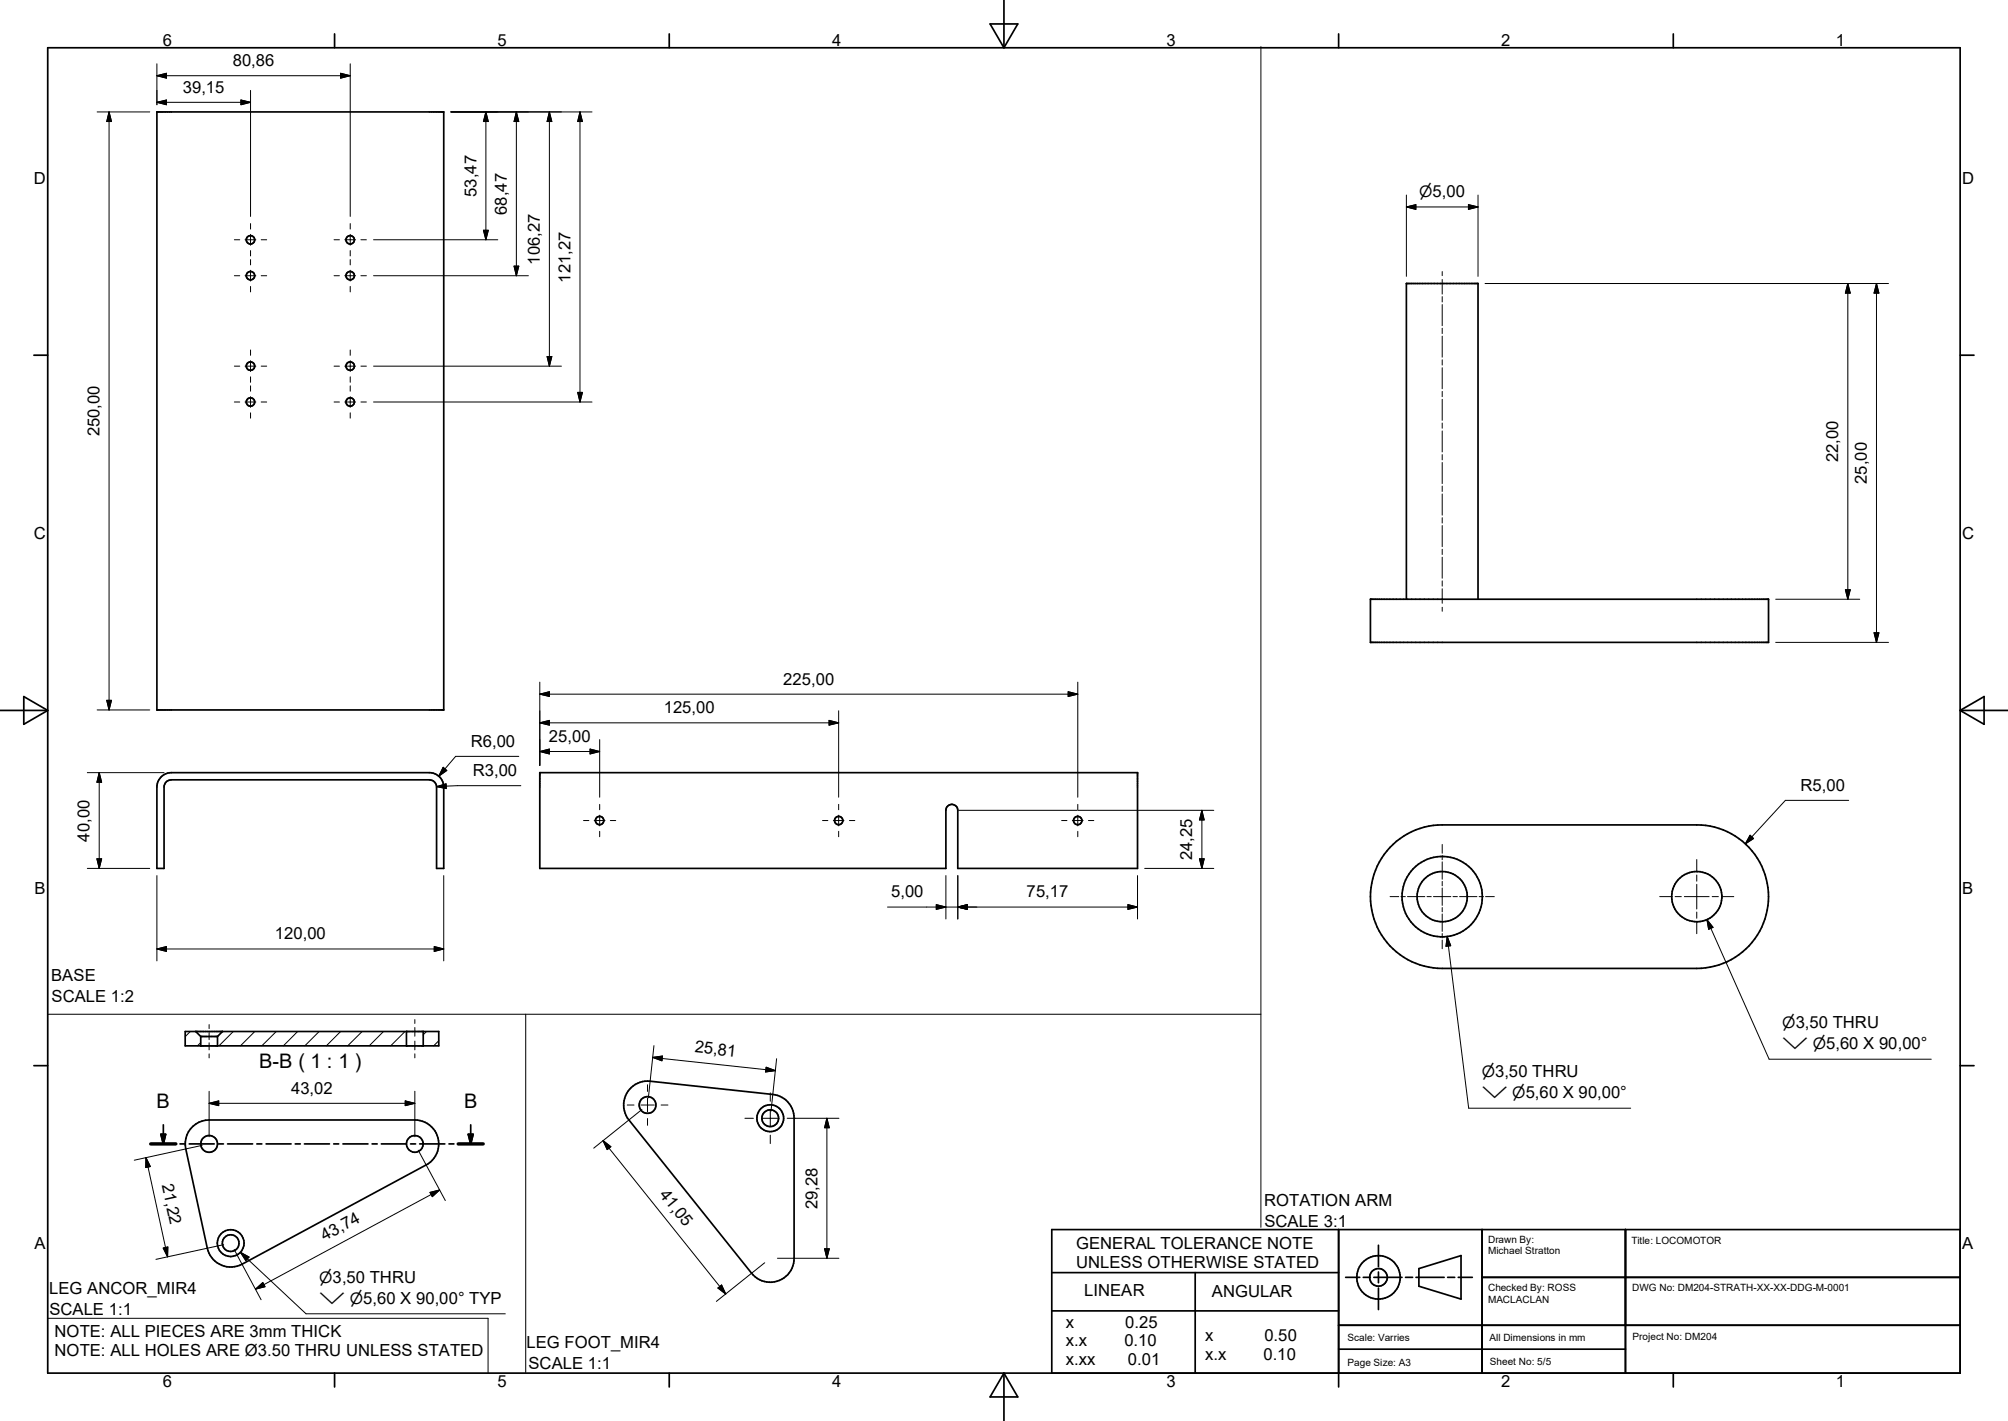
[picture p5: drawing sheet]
<svg xmlns="http://www.w3.org/2000/svg" width="420mm" height="297mm" viewBox="0 0 420 297" stroke-linecap="round" stroke-linejoin="round" font-family="sans-serif">
<g fill="none" stroke="#000" stroke-width=".21">
<path d="M32.8 15.8l2-.5v1zM32.8 13.3v8.6M32.8 15.8h40.5M52.4 18.9v26.3M71.2 15.3l2.1 .5-2.1 .5zM73.3 13.3v31.9M263.7 9.8v246.7M20.3 23.4h11M22.8 23.4v125M22.8 23.4l.5 2h-1zM32.8 21.4l2-.5v1zM32.8 21.4h19.6"/>
<path d="M50.4 20.9l2 .5-2 .5zM94.3 23.4h29.5M101.6 23.4l.5 2h-1zM101.6 23.4v26.7M108 23.4l.5 2h-1zM108 23.4v34.2M114.9 23.4l.5 2h-1zM114.9 23.4v53.1M121.3 23.4l.5 2h-1zM121.3 23.4v60.6M49 50.1h1.1M49 57.6h1.1"/>
<path d="M51.3 50.1h2.2M51.3 57.6h2.2M52.4 46.7v1.2M52.4 49v2.3M52.4 52.4v1.1M52.4 54.3v1.1M52.4 56.5v2.3M52.4 59.9v1.1M54.6 50.1h1.2M54.6 57.6h1.2M69.9 50.1h1.1M69.9 57.6h1.1"/>
<path d="M72.1 50.1h2.3M72.1 57.6h2.3M73.3 46.7v1.2M73.3 49v2.3M73.3 52.4v1.1M73.3 54.3v1.1M73.3 56.5v2.3M73.3 59.9v1.1M75.5 50.1h1.1M75.5 57.6h1.1M78.1 50.1h26M78.1 57.6h32.4"/>
<path d="M101.1 48.1h1l-.5 2zM107.5 55.6h1l-.5 2zM294.2 43.3h14.9M294.2 43.3l1.9-.5v1zM294.2 40.8v17M301.6 56.8v.8M301.6 58.4v3.1M307.1 42.8l2 .5-2 .5zM309.1 40.8v17M310.6 59.3h84.4M386.5 59.3v66M386.5 59.3l.5 2h-1z"/>
<path d="M392.5 59.3l.5 2h-1zM392.5 59.3v75M49 76.5h1.1M51.3 76.5h2.2M52.4 73.2v1.1M52.4 75.4v2.2M52.4 78.8v1.1M54.6 76.5h1.2M69.9 76.5h1.1M72.1 76.5h2.3M73.3 73.2v1.1M73.3 75.4v2.2"/>
<path d="M73.3 78.8v1.1M75.5 76.5h1.1M78.1 76.5h39.3M114.4 74.5h1l-.5 2zM301.6 62v1.1M301.6 63.7v4.4M301.6 68.6v1.1M301.6 70.3v4.4M301.6 75.2v1.1M301.6 76.9v4.4M49 84h1.1M51.3 84h2.2"/>
<path d="M52.4 80.6v1.2M52.4 82.9v2.2M52.4 86.3v1.1M54.6 84h1.2M69.9 84h1.1M72.1 84h2.3M73.3 80.6v1.2M73.3 82.9v2.2M73.3 86.3v1.1M75.5 84h1.1M78.1 84h45.7M120.8 82h1l-.5 2z"/>
<path d="M301.6 81.8v1.1M301.6 83.5v4.4M301.6 88.4v1.1M301.6 90.1v4.4M301.6 95v1.1M301.6 96.7v4.4M301.6 101.6v1.1M301.6 103.3v4.4M301.6 108.2v1.1M301.6 109.9v4.4M301.6 114.8v1.1M301.6 116.5v4.4"/>
<path d="M301.6 121.4v1.1M301.6 123.1v3M301.6 126.9v.9M371.4 125.3h17.6M371.4 134.3h23.6M386 123.3h1l-.5 2zM392 132.3h1l-.5 2zM20.3 148.4h11M22.3 146.4h1l-.5 2zM108.5 158.1h-13.2l-3.5 4.1M112.9 145.1l2-.5v1zM112.9 151.1l2-.5v1z"/>
<path d="M112.9 157.1l2-.5v1zM112.9 157.1h12.5M112.9 142.6v17.4M112.9 151.1h62.5M112.9 145.1h112.5M123.4 156.6l2 .5-2 .5zM125.4 154.6v12M173.4 150.6l2 .5-2 .5zM175.4 148.6v18M223.4 144.6l2 .5-2 .5zM225.4 142.6v24M18.3 161.5h16"/>
<path d="M20.3 179.5h1l-.5 2zM20.8 161.5v20M20.8 161.5l.5 2h-1zM91.3 164.4l2-.6v1zM92.7 160.4l.7 .6-1.6 1.2zM108.9 164.2h-13.2l-4.4 .2M122 171.5h1.2M124.3 171.5h2.2M125.4 168.1v1.1M125.4 170.4v2.2M125.4 173.8v1.1M127.7 171.5h1.1"/>
<path d="M172 171.5h1.2M174.3 171.5h2.2M175.4 168.1v1.1M175.4 170.4v2.2M175.4 173.8v1.1M177.7 171.5h1.1M200.6 169.4h24.7M222 171.5h1.2M224.3 171.5h2.2M225.4 168.1v1.1M225.4 170.4v2.2M225.4 173.8v1.1"/>
<path d="M225.5 169.4h28.4M227.7 171.5h1.1M250.9 179.5h1l-.5 2zM251.4 169.4v12.1M251.4 169.4l.5 2h-1zM301.6 176.5v1.8M301.6 178.8v.9M354.9 179.7v2.6M366 174.6l.8 .7-1.8 1.1zM386.7 167.3h-13.3l-8.4 9.1M18.3 181.5h13M32.8 198.4h60"/>
<path d="M32.8 198.4l2-.6v1.1zM32.8 183v17.8M90.8 197.8l2 .6-2 .5zM92.8 183v17.8M185.6 189.6h52.3M195.8 189.1l2 .5-2 .5zM197.8 183v9.1M200.3 189.6l2-.5v1zM200.3 183v9.1M235.9 189.1l2 .5-2 .5zM237.9 183v9.1M239.4 181.5h14.5"/>
<path d="M290.8 187.4h1.8M293 187.4h.9M294.4 187.4h3.6M298.5 187.4h.9M299.8 187.4h3.7M301.6 180.1v3.7M301.6 184.2v.9M301.6 185.6v3.6M301.6 189.7v.9M301.6 191v3.7M301.6 195.1v.9M301.6 196.5v1.8"/>
<path d="M302.7 195.7l4.5 35.9h33.9M302.7 195.7l.7 2-1 .1zM303.9 187.4h.9M305.3 187.4h3.6M309.4 187.4h.9M310.7 187.4h1.8M347.1 187.4h2.6M350.4 187.4h1.3M352.3 187.4h5.2M354.9 182.9v1.3M354.9 184.8v5.2M354.9 190.6v1.3"/>
<path d="M354.9 192.6v2.6M357 192.2l13 29.2h33.9M357 192.2l1.3 1.6-.9 .4zM358.1 187.4h1.3M360.1 187.4h2.5M10.1 212h253.6M39.8 215.6l-1.1 1.1M42 217.9l-.7 .7M43.7 214.2v.8M43.7 215.8v1.5M43.7 218v1.4M48.8 215.6l-3 3"/>
<path d="M53.3 215.6l-3 3M57.8 215.6l-3 3M62.3 215.6l-3 3M66.8 215.6l-3 3M71.2 215.6l-3 3M75.7 215.6l-3 3M80.2 215.6l-3 3M84.7 215.6l-3 3M86.8 213.1v.8M86.8 214.8v1.8M86.8 217.6v1.8M89.2 215.6l-.7 .7"/>
<path d="M91.8 217.5l-1.1 1.1M110 212v74.9M136.8 218.5l-1.2 11M42.3 239.4l-14.2 3.1M43.7 220.3v.8M43.7 228.1v9.5M43.7 230.6h43.1M43.7 230.6l2-.5v1zM84.8 230.1l2 .5-2 .5zM86.8 220.3v.8M86.8 228.1v9.5M126.1 238.4l25.7 32.1"/>
<path d="M126.1 238.4l1.7 1.3-.8 .6zM131.2 231h1.4M134 231h2.9M134.3 231.9l-10.1 8.1M135.4 226.7v1.4M135.4 229.5v2.9M135.4 233.8v1.4M136.5 221l25.7 2.8M136.5 221l2.1-.3-.1 1zM138.3 231h1.4M155.8 233.7h1.8M159.3 233.7h3.6"/>
<path d="M160.2 223.1l2 .7-2.1 .3zM161.1 228.4v1.8M161.1 232v3.5M161.1 237.3v1.7M162.4 221.3l-1.1 10.9M164.6 233.7h10.9M172.9 233.7v29.3M172.9 233.7l.6 2h-1zM30.5 242l4.6 20.7M30.5 242l.9 1.8-.9 .2zM87.5 240.4l5.6 10.5M89.9 249.2l2-.5-1.5 1.4z"/>
<path d="M91.9 248.7l-38.5 20.8M10.1 275.5h92v11.4M34.1 260.9l1-.3v2.1zM46.8 260.2l-14.2 3M49 261.1l.7 1.4M49.7 262.6l4.9 9.1M50.3 261.8l13.7 12.8h41.7M50.3 261.8l1.8 .9-.7 .8zM53.4 269.5l1.6-1.4 .4 .8zM150.2 269.2l.7-.6 .9 1.9zM159.9 263.9l-10.1 8.1M162.6 263h12.9"/>
<path d="M172.5 261h1l-.6 2z"/>
</g>
<g fill="none" stroke="#000" stroke-width=".36">
<path d="M10 10h400v277h-400zM70 7.1v2.9M140 7.1v2.9M207.1 5h5.8l-2.9 5zM210 0v10M280 7.1v2.9M350 7.1v2.9M32.8 23.4h60v125h-60zM7.1 74.2h2.9M410 74.2h2.9M286.6 125.3h83.3v9h-83.3zM294.2 125.3v-66h14.9v66"/>
<path d="M0 148.5h10M5 145.6l5 2.9-5 2.9zM410 148.5h10M410 148.5l5-2.9v5.8zM33.7 162.4l1-.7 1.1-.2h54a2.99 2.99 0 0 1 3 3v17h-1.5v-17a1.52 1.52 0 0 0-1.5-1.5h-54a1.52 1.52 0 0 0-1.5 1.5v17h-1.5v-17l.2-1.1zM112.9 161.5h125v20h-37.6v-12.1a1.24 1.24 0 0 0-1.2-1.3 1.24 1.24 0 0 0-1.3 1.3v12.1h-84.9zM290.7 177.1a15 15 0 0 1 10.9-4.7h53.3a15 15 0 0 1 15 15 15 15 0 0 1-15 15h-53.3a15 15 0 0 1-13.7-9 15 15 0 0 1 2.8-16.3zM38.7 215.6h53.1v3h-53.1zM40.9 215.6l1.1 1M42 216.6v2M42 216.6h3.5M45.5 216.6v2"/>
<path d="M46.5 215.6l-1 1M85 215.6v3M88.5 215.6v3M7.1 222.7h2.9M31.5 239.1h5.3M33.7 237.1h.9l-.4 2zM34.2 235.1v4M37.6 239.1h1.1M39.6 239.1h5.2M40.4 235.4a4.9 4.9 0 0 1 3.3-1.3h43.1a5 5 0 0 1 4.8 3.8 5 5 0 0 1-2.5 5.6l-38.5 20.7a5 5 0 0 1-7.2-3.3l-4.5-20.7a5.1 5.1 0 0 1 1.5-4.8zM45.7 239.1h1M47.6 239.1h5.2"/>
<path d="M53.7 239.1h1.1M55.6 239.1h5.3M61.7 239.1h1.1M63.7 239.1h5.2M69.8 239.1h1M71.7 239.1h5.3M77.8 239.1h1.1M79.8 239.1h5.2M85.9 239.1h1M87.8 239.1h5.2M93.9 239.1h1M95.8 239.1h5.3"/>
<path d="M97.9 237.1h1.1l-.6 2zM98.4 235.1v4M132 227.3a5 5 0 0 1 4-1.3l25.6 2.8a5 5 0 0 1 4.5 4.9v29.3a5 5 0 0 1-3.3 4.7 5 5 0 0 1-5.6-1.6l-25.7-32a5 5 0 0 1 .5-6.8zM410 222.7h2.9M280 257v32.9M310 257v30M340 257v30M410 257h-190v30M220 274h60M220 266h60M250 266v21M280 277h130"/>
<path d="M281.5 267h2.9M285.1 267h1.5M287.4 267h5.8M288.3 260.3v4.5M288.3 265.9v2.2M288.3 269.2v4.5M294 267h1.5M296.2 267h5.9M296.8 265.2l8.8-2.8v9.1l-8.8-2.7zM302.8 267h1.5M305 267h2.9M310 267h100"/>
<path d="M70 287v2.9M140 287v2.9M210 287v10M210 287l2.9 5h-5.8zM280 282h60M350 287v2.9"/>
<circle cx="52.4" cy="50.1" r=".88"/>
<circle cx="52.4" cy="57.6" r=".88"/>
<circle cx="73.2" cy="50.1" r=".88"/>
<circle cx="73.2" cy="57.6" r=".88"/>
<circle cx="52.4" cy="76.5" r=".88"/>
<circle cx="73.2" cy="76.5" r=".88"/>
<circle cx="52.4" cy="84" r=".87"/>
<circle cx="73.2" cy="84" r=".87"/>
<circle cx="125.4" cy="171.5" r=".88"/>
<circle cx="175.4" cy="171.5" r=".87"/>
<circle cx="225.4" cy="171.5" r=".87"/>
<circle cx="301.6" cy="187.4" r="8.4"/>
<circle cx="301.6" cy="187.4" r="5.2"/>
<circle cx="354.9" cy="187.4" r="5.3"/>
<circle cx="43.7" cy="239.1" r="1.75"/>
<circle cx="86.8" cy="239.1" r="1.75"/>
<circle cx="135.4" cy="231" r="1.76"/>
<circle cx="161.1" cy="233.7" r="2.81"/>
<circle cx="161.1" cy="233.7" r="1.75"/>
<circle cx="48.2" cy="259.8" r="1.75"/>
<circle cx="48.3" cy="259.8" r="2.8"/>
<circle cx="288.3" cy="267" r="4.5"/>
<circle cx="288.3" cy="267" r="1.85"/>
</g>
<path d="M31.5 239.1h5.3M95.8 239.1h5.3" fill="none" stroke="#000" stroke-width=".71"/>
<path d="M33.7 237.1h.9l-.4 2zM97.9 237.1h1.1l-.6 2z" fill="#000" stroke="#000" stroke-width=".36"/>
<g fill="#000" stroke="#000" stroke-width=".21">
<path d="M32.8 15.8l2-.5v1zM71.2 15.3l2.1 .5-2.1 .5zM22.8 23.4l.5 2h-1zM32.8 21.4l2-.5v1zM50.4 20.9l2 .5-2 .5zM101.6 23.4l.5 2h-1zM108 23.4l.5 2h-1zM114.9 23.4l.5 2h-1zM121.3 23.4l.5 2h-1zM101.1 48.1h1l-.5 2zM107.5 55.6h1l-.5 2zM294.2 43.3l1.9-.5v1z"/>
<path d="M307.1 42.8l2 .5-2 .5zM114.4 74.5h1l-.5 2zM386.5 59.3l.5 2h-1zM392.5 59.3l.5 2h-1zM120.8 82h1l-.5 2zM386 123.3h1l-.5 2zM392 132.3h1l-.5 2zM22.3 146.4h1l-.5 2zM112.9 157.1l2-.5v1zM112.9 151.1l2-.5v1zM112.9 145.1l2-.5v1zM123.4 156.6l2 .5-2 .5z"/>
<path d="M173.4 150.6l2 .5-2 .5zM223.4 144.6l2 .5-2 .5zM20.3 179.5h1l-.5 2zM20.8 161.5l.5 2h-1zM92.7 160.4l.7 .6-1.6 1.2zM91.3 164.4l2-.6v1zM250.9 179.5h1l-.5 2zM251.4 169.4l.5 2h-1zM366 174.6l.8 .7-1.8 1.1zM32.8 198.4l2-.6v1.1zM90.8 197.8l2 .6-2 .5zM195.8 189.1l2 .5-2 .5z"/>
<path d="M200.3 189.6l2-.5v1zM235.9 189.1l2 .5-2 .5zM302.7 195.7l.7 2-1 .1zM357 192.2l1.3 1.6-.9 .4zM43.7 230.6l2-.5v1zM84.8 230.1l2 .5-2 .5zM126.1 238.4l1.7 1.3-.8 .6zM136.5 221l2.1-.3-.1 1zM160.2 223.1l2 .7-2.1 .3zM172.9 233.7l.6 2h-1zM30.5 242l.9 1.8-.9 .2zM89.9 249.2l2-.5-1.5 1.4z"/>
<path d="M34.1 260.9l1-.3v2.1zM50.3 261.8l1.8 .9-.7 .8zM53.4 269.5l1.6-1.4 .4 .8zM150.2 269.2l.7-.6 .9 1.9zM172.5 261h1l-.6 2z"/>
</g>
<g font-size="4.2">
<text x="54.2" y="223.3">B-B ( 1 : 1 )</text>
<text x="32.8" y="231.6">B</text>
<text x="97.1" y="231.6">B</text>
</g>
<g font-size="3.5">
<text x="34" y="9.6">6</text>
<text x="104.1" y="9.6">5</text>
<text x="174" y="9.6">4</text>
<text x="244" y="9.6">3</text>
<text x="314" y="9.6">2</text>
<text x="384" y="9.6">1</text>
<text x="48.7" y="13.8">80,86</text>
<text x="38.3" y="19.4">39,15</text>
<text x="7.1" y="38.4">D</text>
<text x="99.7" y="41.1" transform="rotate(-90 99.7 41.1)">53,47</text>
<text x="410.4" y="38.4">D</text>
<text x="106" y="44.9" transform="rotate(-90 106 44.9)">68,47</text>
<text x="112.9" y="55.3" transform="rotate(-90 112.9 55.3)">106,27</text>
<text x="119.3" y="59.1" transform="rotate(-90 119.3 59.1)">121,27</text>
<text x="20.8" y="91.2" transform="rotate(-90 20.8 91.2)">250,00</text>
<text x="384.5" y="96.6" transform="rotate(-90 384.5 96.6)">22,00</text>
<text x="390.5" y="101.1" transform="rotate(-90 390.5 101.1)">25,00</text>
<text x="7.1" y="112.6">C</text>
<text x="410.4" y="112.6">C</text>
<text x="163.8" y="143.1">225,00</text>
<text x="138.9" y="149.1">125,00</text>
<text x="114.8" y="155.1">25,00</text>
<text x="98.5" y="156.1">R6,00</text>
<text x="98.9" y="162.2">R3,00</text>
<text x="376.6" y="165.3">R5,00</text>
<text x="18.8" y="175.9" transform="rotate(-90 18.8 175.9)">40,00</text>
<text x="249.4" y="179.8" transform="rotate(-90 249.4 179.8)">24,25</text>
<text x="7.2" y="186.9">B</text>
<text x="186.4" y="187.6">5,00</text>
<text x="214.7" y="187.6">75,17</text>
<text x="410.4" y="186.9">B</text>
<text x="57.5" y="196.3">120,00</text>
<text x="10.7" y="205.1">BASE</text>
<text x="10.8" y="209.3">SCALE 1:2</text>
<text x="145.2" y="220" transform="rotate(6 145.2 220)">25,81</text>
<text x="60.9" y="228.6">43,02</text>
<text x="33.8" y="247.7" transform="rotate(78 33.8 247.7)">21,2</text>
<text x="137.8" y="249.8" transform="rotate(51 137.8 249.8)">41,05</text>
<text x="171" y="252.7" transform="rotate(-90 171 252.7)">29,28</text>
<text x="264.4" y="252.1">ROTATION ARM</text>
<text x="264.5" y="256.4">SCALE 3:1</text>
<text x="7.2" y="261.1">A</text>
<text x="67.9" y="259.4" transform="rotate(-28 67.9 259.4)">43,74</text>
<text x="225.1" y="261">GENERAL TOLERANCE NOTE</text>
<text x="410.4" y="261.1">A</text>
<text x="225.1" y="265">UNLESS OTHERWISE STATED</text>
<text x="10.3" y="270.5">LEG ANCOR_MIR4</text>
<text x="10.3" y="274.8">SCALE 1:1</text>
<text x="226.8" y="270.9">LINEAR</text>
<text x="253.4" y="271.1">ANGULAR</text>
<text x="11.4" y="279.5">NOTE: ALL PIECES ARE 3mm THICK</text>
<text x="110.2" y="281.9">LEG FOOT_MIR4</text>
<text x="222.9" y="277.5">x</text>
<text x="222.9" y="281.4">x.x</text>
<text x="235.2" y="281.4">0.10</text>
<text x="235.4" y="277.5">0.25</text>
<text x="252.1" y="280.3">x</text>
<text x="264.5" y="280.3">0.50</text>
<text x="11.4" y="283.5">NOTE: ALL HOLES ARE Ø3.50 THRU UNLESS STATED</text>
<text x="110.5" y="286.1">SCALE 1:1</text>
<text x="222.9" y="285.4">x.xx</text>
<text x="235.9" y="285.4">0.01</text>
<text x="252.1" y="284.3">x.x</text>
<text x="264.3" y="284.3">0.10</text>
<text x="34" y="289.9">6</text>
<text x="104.1" y="289.9">5</text>
<text x="174" y="289.9">4</text>
<text x="244" y="289.9">3</text>
<text x="314" y="289.9">2</text>
<text x="384" y="289.9">1</text>
</g>
<g font-size="3.3">
<text x="296.8" y="41.1">n5,00</text>
<text x="372.8" y="214.9">n3,50 THRU</text>
<text x="372.8" y="219.2">w n5,60 X 90,00°</text>
<text x="309.9" y="225.1">n3,50 THRU</text>
<text x="309.9" y="229.5">w n5,60 X 90,00°</text>
<text x="66.8" y="268.1">n3,50 THRU</text>
<text x="66.8" y="272.5">w n5,60 X 90,00° TYP</text>
</g>
<g font-size="2.1">
<text x="311.2" y="259.7">Drawn By:</text>
<text x="311.2" y="262.1">Michael Stratton</text>
<text x="341.2" y="259.9">Title: LOCOMOTOR</text>
<text x="311.2" y="269.9">Checked By: ROSS</text>
<text x="341.4" y="269.8">DWG No: DM204-STRATH-XX-XX-DDG-M-0001</text>
<text x="311.2" y="272.3">MACLACLAN</text>
<text x="281.8" y="280.3">Scale: Varries</text>
<text x="311.5" y="280.3">All Dimensions in mm</text>
<text x="341.5" y="280">Project No: DM204</text>
<text x="281.9" y="285.4">Page Size: A3</text>
<text x="311.6" y="285.2">Sheet No: 5/5</text>
</g>
</svg>
